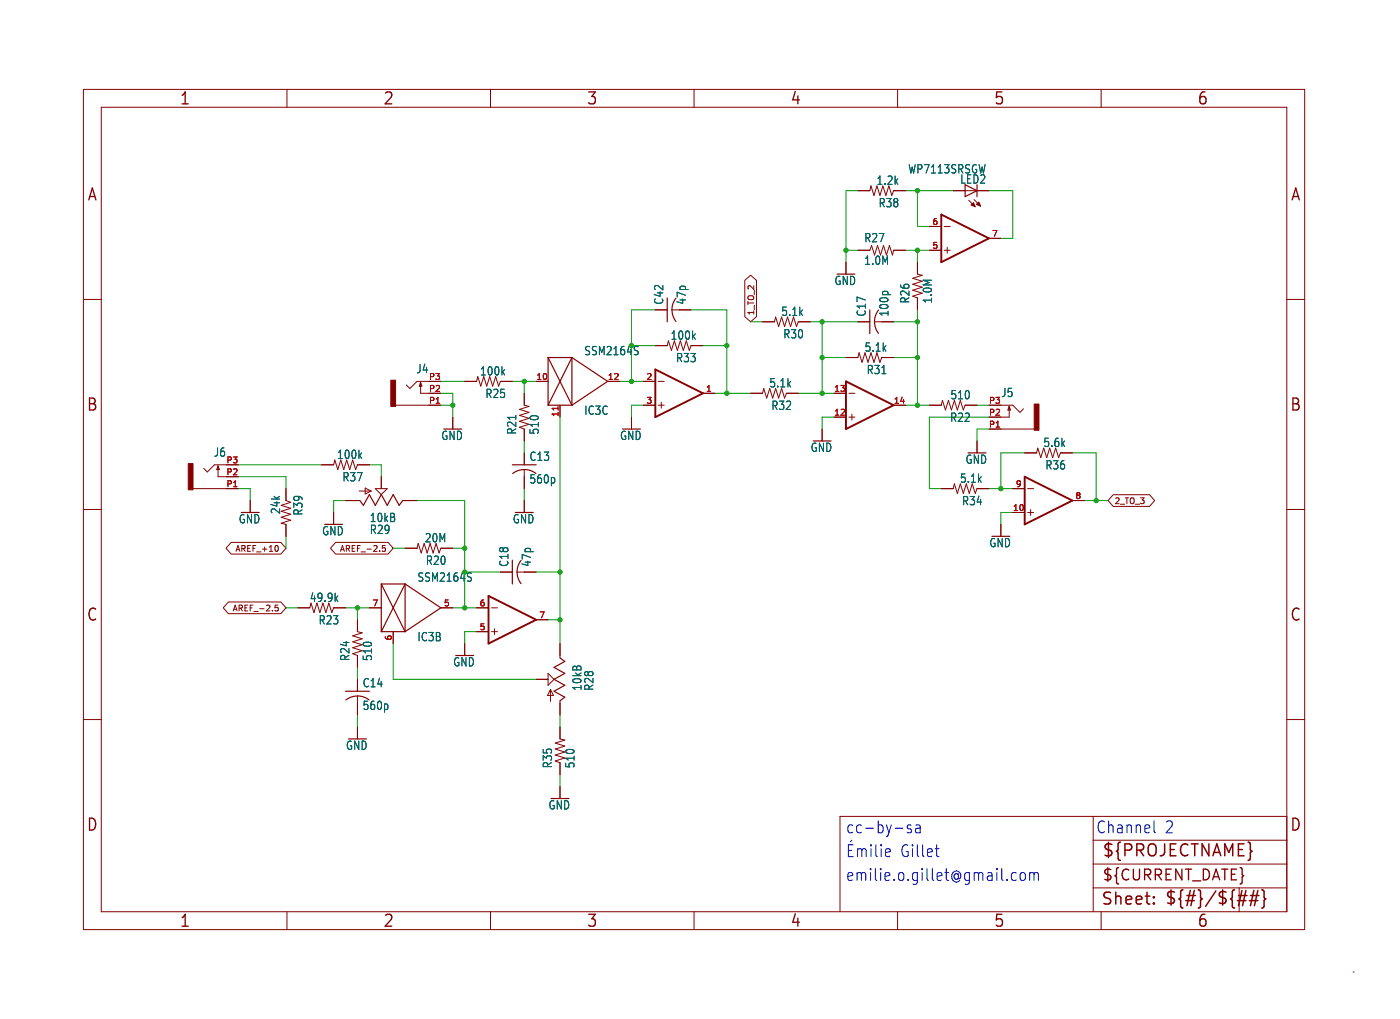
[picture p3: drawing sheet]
<svg xmlns="http://www.w3.org/2000/svg" width="298mm" height="217mm" viewBox="0 0 298 217" stroke-linecap="round" stroke-linejoin="round" font-family="sans-serif">
<g fill="none" stroke="#840000" stroke-width=".21">
<path d="M17.8 19h260.3v179.1h-260.3zM61.2 19v3.9M104.6 19v3.9M148 19v3.9M191.3 19v3.9M234.7 19v3.9M21.6 22.9h252.7v171.4h-252.7zM158.8 59.7l1.2-1 1.3 1v7.8l-1.3 1.1-1.2-1.1zM180.3 55.9v2.5M182.9 53.3h2.5l.4-1 .6 2.1 .7-2.1 .6 2.1 .6-2.1 .7 2.1 .6-2.1 .6 2.1 .3-1.1h2.5M182.9 40.6h2.5l.3-1 .6 2.1 .6-2.1 .7 2.1 .6-2.1 .6 2.1 .7-2.1 .6 2.1 .4-1.1h2.5M195.6 55.9v2.5l1 .3-2 .6 2 .6-2 .7 2 .6-2 .6 2 .7-2 .6 1 .4v2.5"/>
<path d="M198.1 53.3h2.6M198.1 48.3h2.6M201.3 53.3h1.3M201.3 48.3h1.3M201.9 52.7v1.3M203.2 40.6h7.6M206.5 42.7l1.4 1.4M207.6 42.5l1.4 1.4M210.8 50.8h2.6M17.8 63.8h3.8M139.7 66h2.5M139.7 73.7h2.5l.3-1.1 .6 2.1 .7-2.1 .6 2.1 .6-2.1 .7 2.1 .6-2.1 .6 2.1 .4-1h2.6"/>
<path d="M143.3 66h4M162.6 68.6h2.5l.3-1 .6 2 .6-2 .7 2 .6-2 .6 2 .7-2 .6 2 .4-1h2.5M180.3 76.2h2.6l.2-1 .7 2 .6-2 .6 2 .7-2 .6 2 .6-2 .7 2 .4-1h2.5M182.9 68.6h2.5M186.4 68.6h4.1M274.3 63.8h3.8M46.5 99.3v2.3h1.8M48.3 99.1h-2.6l-1.5 1.5-.8-.8M68.6 99.1h2.5l.3-1.1 .6 2.1 .6-2.1 .7 2.1 .6-2.1 .6 2.1 .7-2.1 .6 2.1 .4-1h2.5M84.3 86.4h9.7M89.7 81.5v2.3h1.7M91.4 81.3h-2.5l-1.5 1.5-.8-.8"/>
<path d="M96.5 88.9v2.5M99.1 81.3h2.5l.3-1 .6 2 .6-2 .7 2 .6-2 .6 2 .7-2 .6 2 .4-1h2.5M111.8 83.8v2.6l1 .2-2.1 .6 2.1 .7-2.1 .6 2.1 .7-2.1 .6 2.1 .6-2.1 .7 1.1 .3v2.6M111.8 96.5v2.6M114.3 81.3h2.5M119.4 86.4v2.5M129.5 81.3h2.6M134.6 88.9v2.5M137.2 86.4h2.5M137.2 81.3h2.5M140.3 86.4h1.3M140.3 81.3h1.3"/>
<path d="M141 85.7v1.3M149.9 83.8h2.5M160 83.8h2.6l.2-1 .6 2 .7-2 .6 2 .7-2 .6 2 .6-2 .7 2 .3-1h2.6M175.3 91.4v2.6M177.8 83.8h2.5M177.8 88.9h2.5M181 83.8h1.2M181 88.9h1.2M181.6 88.3v1.2M190.5 86.4h2.5M198.1 86.4h2.6l.2-1.1 .6 2.1 .7-2.1 .6 2.1 .7-2.1 .6 2.1 .6-2.1 .7 2.1 .3-1h2.6M208.3 94v2.5"/>
<path d="M210.8 91.4h9.7M213.4 86.4h2.5l1.5 1.5 .8-.8M215.1 86.6v2.3h-1.7M218.4 96.5h2.6l.2-1 .7 2 .6-2 .6 2 .7-2 .6 2 .6-2 .7 2 .4-1h2.5M17.8 108.6h3.8M41.1 104.1h9.7M49.3 115.6h10.6l1.1 1.2-1.1 1.3h-10.6l-1.1-1.3zM53.3 106.7v2.5M59 116.3a.78 .78 0 0 1 0 1.2M61 104.1v2.6l1 .4-2.1 .6 2.1 .6-2.1 .7 2.1 .6-2.1 .6 2.1 .7-2.1 .6 1.1 .3v2.5M71.1 109.2v2.6M71.5 115.6h11.2l1.1 1.2-1.1 1.3h-11.2l-1-1.3z"/>
<path d="M73.7 106.7h3M76.6 104.6h2.5M77.9 104l1.2 .6-1.2 .7zM80 104.1h2.5l-1.2 1.3zM81.3 101.6v2.5M82.1 116.3h-.6v.6l.6-.1v.6l-.2 .1-.4-.1M85.9 106.7h3M86.4 116.8h2.5l.3-1 .6 2.1 .6-2.1 .7 2.1 .6-2.1 .6 2.1 .7-2.1 .6 2.1 .4-1.1h2.5M111.8 100.1v4M111.8 106.7v2.5M200.7 104.1h2.5l.3-1 .6 2.1 .6-2.1 .7 2.1 .6-2.1 .6 2.1 .7-2.1 .6 2.1 .4-1.1h2.5M213.4 111.8v2.5"/>
<path d="M215.9 104.1h2.5M215.9 109.2h2.5M219.1 104.1h1.2M219.1 109.2h1.2M219.7 108.6v1.3M228.6 106.7h2.5M237.3 105.4h7.8l1 1.3-1 1.2h-7.8l-1.1-1.2zM274.3 108.6h3.8M48.7 128.3h11.2l1.1 1.2-1.1 1.3h-11.2l-1.1-1.3zM59.3 129h-.6l-.1 .6 .6-.1 .1 .6-.2 .1-.5-.1M63.5 129.5h2.5l.3-1 .6 2.1 .7-2.1 .6 2.1 .6-2.1 .7 2.1 .6-2.1 .6 2.1 .4-1.1h2.6M76.2 132.1v2.5l1 .3-2 .6 2 .6-2 .7 2 .6-2 .6 2 .7-2 .6 1 .4v2.5"/>
<path d="M78.7 129.5h2.6M83.8 134.6v2.6M94 129.5h2.5M99.1 137.2v2.5M101.6 129.5h2.5M101.6 134.6h2.5M104.8 129.5h1.2M104.8 134.6h1.2M105.4 134v1.3M106.7 121.9h2.5M110.2 121.9h4.1M114.3 132.1h2.5"/>
<path d="M119.4 137.2v3M17.8 153.4h3.8M76.2 144.8v2.5M76.2 148.3v4.1M76.2 154.9v2.6M114.3 144.8h2.5M116.8 143.5l1.3 1.3-1.3 1.2zM117.3 146.9l.7 1.3h-1.3zM117.3 146.9v2.6M119.4 149.4v3M119.4 154.9v2.6l1 .2-2 .7 2 .6-2 .6 2 .7-2 .6 2 .6-2 .7 1 .4v2.5M274.3 153.4h3.8"/>
<path d="M119.4 167.6v2.6M274.3 174h-95.2v20.3M274.3 179.1h-41.3v15.2M61.2 194.3v3.8M104.6 194.3v3.8M148 194.3v3.8M191.3 194.3v3.8M233 184.1h41.3M233 189.2h41.3M234.7 194.3v3.8M288.5 207.2h.1"/>
</g>
<path d="M200.7 45.7l10.1 5.1-10.1 5.1zM139.7 78.7l10.2 5.1-10.2 5.1zM180.3 81.3l10.2 5.1-10.2 5zM218.4 101.6l10.2 5.1-10.2 5.1zM104.1 127l10.2 5.1-10.2 5.1z" fill="none" stroke="#840000" stroke-width=".41"/>
<g fill="none" stroke="#840000" stroke-width=".25">
<path d="M205.7 39.4l2.6 1.2-2.6 1.3zM208.3 39.4v2.5M116.8 76.2h5.1M116.8 76.2l5.1 10.2M116.8 76.2v10.2M121.9 76.2l-5.1 10.2M121.9 76.2v10.2M121.9 76.2l7.6 5.1-7.6 5.1M142.2 63.5v5.1M144.1 63.6a4.1 4.1 0 0 0 0 4.9M185.4 66v5.1M187.3 66.1a4.1 4.1 0 0 0 0 4.9"/>
<path d="M46.5 99.3l.2 .8h-.5zM89.7 81.5l.2 .8h-.5zM109.2 99.1h5.1M116.8 86.4h5.1M215.1 86.6l.3 .8h-.5zM76.7 106.7l.8 1 1.2-2.3 1.3 2.3 1.3-2.3 1.2 2.3 1.3-2.3 1.3 2.3 .8-1M109.2 119.4v5.1M111.1 119.4a4.1 4.1 0 0 0 0 5M111.8 100.1a4.1 4.1 0 0 0-2.5 .8M111.8 100.1a4.1 4.1 0 0 1 2.4 .8M81.3 124.5h5.1M81.3 124.5l5.1 10.1"/>
<path d="M81.3 124.5v10.1M81.3 134.6h5.1M86.4 124.5l-5.1 10.1M86.4 124.5v10.1M86.4 124.5l7.6 5-7.6 5.1M73.7 147.3h5M73.7 149.2a4.1 4.1 0 0 1 5 0M119.4 140.2l1 .8-2.3 1.2 2.3 1.3-2.3 1.3 2.3 1.2-2.3 1.3 2.3 1.3-1 .8"/>
</g>
<g fill="#840000" stroke="#840000" stroke-width=".21">
<path d="M83.3 81h1v5.6h-1z"/>
<path d="M40.1 98.8h1v5.6h-1z"/>
<path d="M220.5 86.1h1v5.6h-1z"/>
<path d="M207 43.7l.5-.5 .4 .9z"/>
<path d="M208.2 43.6l.5-.5 .3 .8z"/>
</g>
<path d="M135.8 73.8l.3 .1M135.9 74.8l.2 .3-.2 .4M100.3 122.1l.2 .1M100.4 123.1l.1 .3-.1 .4" fill="none" stroke="#006464" stroke-width=".21"/>
<g fill="none" stroke="#840000" stroke-width=".32">
<path d="M246 192.4l.1 .2-.1 .1M246 192.4l-.2 .2 .2 .1M246 191.1v.2M246 192.4v.3M246 191.1l.1 .1-.1 .1M246 191.1l-.2 .1 .2 .1M263.8 191.9h1.8M264 190.9h1.8M265.6 189.8l-.7 3.2M266.3 191.9h1.8M266.6 190.9h1.8M267.3 189.8l-.7 3.2"/>
<path d="M268.1 189.8l-.7 3.2M269 189.6l.4 .2 .1 .2v1.2l.3 .4-.3 .3v1.3l-.1 .2-.4 .1"/>
</g>
<path d="M119 86.7v.7" fill="none" stroke="#a90000" stroke-width=".21"/>
<g fill="none" stroke="#0000c2" stroke-width=".21">
<path d="M194.2 175.9l-.5-.1a.44 .44 0 0 0-.3 .4 .44 .44 0 0 0 .3 .4h.3a.44 .44 0 0 1 .3 .5 .44 .44 0 0 1-.3 .4l-.6-.1M195.2 175.9l.3-.1 .6 .1 .1 1.6M196.2 176.4l-.7 .1a.52 .52 0 0 0-.4 .5 .52 .52 0 0 0 .4 .5l.7-.1M246 174.9v2.2l.3 .4M180.9 181.2h.7M181.9 180h-1v2.6h1M182.8 180.9v1.7M182.8 181.1a.53 .53 0 0 1 .8-.1l.1 .2M183.7 181.2l.3-.3 .6 .1 .1 1.6M183.7 181.2v1.4M185.7 180v.3M185.7 180.9v1.7"/>
<path d="M186.7 180v2.2l.3 .4M187.8 180v.3M187.8 180.9v1.7M188.8 181.7l1-.2-.1-.5-.6-.1-.3 .3 .1 1.2 .2 .2 .6-.2M199.4 180.9h.8M199.8 182.4l.4 .2M216.6 186.1l-.6-.1-.4 .4v.8l.2 .3 .2 .1 .6-.1M217.7 186.1a.56 .56 0 0 1 .9 .3v.8a.57 .57 0 0 1-.6 .5 .57 .57 0 0 1-.5-.5v-.8zM219.5 186.2a.53 .53 0 0 1 .8-.1l.1 .2M219.5 186v1.6M220.4 186.3l.3-.3 .6 .1 .1 1.5M220.4 186.3v1.3"/>
</g>
<g fill="none" stroke="#009600" stroke-width=".21">
<path d="M180.3 53.3h2.6M182.9 40.6h-2.6v15.3M193 40.6h10.2M193 53.3h5.1M195.6 40.6v7.7h2.5M195.6 53.3v2.6M210.8 40.6h5.1v10.2h-2.5M134.6 73.7h5.1M139.7 66h-5.1v15.3M147.3 66h7.6v17.8M149.9 73.7h5M160 68.6h2.6"/>
<path d="M172.7 68.6h10.2M175.3 76.2h5M175.3 68.6v15.2M190.5 68.6h5.1M190.5 76.2h5.1M195.6 66v20.4M50.8 99.1h17.8M78.7 99.1h2.6v2.5M94 81.3h5.1M94 86.4h2.5M94 83.8h2.5v5.1M109.2 81.3h5.1"/>
<path d="M111.8 81.3v2.5M111.8 94v2.5M119.4 88.9v48.3M132.1 81.3h5.1M137.2 86.4h-2.6v2.5M152.4 83.8h7.6M170.2 83.8h7.6M177.8 88.9h-2.5v2.5M193 86.4h5.1M208.3 86.4h2.5M210.8 88.9h-12.7v15.2h2.6M210.8 91.4h-2.5v2.6"/>
<path d="M218.4 96.5h-5v7.6M228.6 96.5h5.1v10.2M50.8 101.6h10.2v2.5M50.8 104.1h2.5v2.6M61 114.3v2.5M73.7 106.7h-2.6v2.5M83.8 116.8h2.6M88.9 106.7h10.2v22.8M96.5 116.8h2.6M111.8 104.1v2.6M210.8 104.1h5.1M215.9 109.2h-2.5v2.6"/>
<path d="M231.1 106.7h5.1M61 129.5h2.5M73.7 129.5h5M76.2 129.5v2.6M83.8 137.2v7.6h30.5M96.5 129.5h5.1M99.1 121.9h7.6M101.6 134.6h-2.5v2.6M114.3 121.9h5.1M116.8 132.1h2.6M76.2 142.2v2.6M76.2 152.4v2.5"/>
<path d="M119.4 152.4v2.5M119.4 165.1v2.5"/>
</g>
<g fill="#009600" stroke="#009600" stroke-width=".21">
<circle cx="233.7" cy="106.7" r=".46"/>
<circle cx="213.4" cy="104.1" r=".46"/>
<circle cx="96.5" cy="86.4" r=".46"/>
<circle cx="99.1" cy="129.5" r=".46"/>
<circle cx="76.2" cy="129.5" r=".46"/>
<circle cx="99.1" cy="116.8" r=".46"/>
<circle cx="175.3" cy="76.2" r=".46"/>
<circle cx="175.3" cy="83.8" r=".46"/>
<circle cx="175.3" cy="68.6" r=".46"/>
<circle cx="154.9" cy="83.8" r=".46"/>
<circle cx="154.9" cy="73.7" r=".46"/>
<circle cx="195.6" cy="76.2" r=".46"/>
<circle cx="195.6" cy="86.4" r=".46"/>
<circle cx="195.6" cy="68.6" r=".46"/>
<circle cx="180.3" cy="53.3" r=".46"/>
<circle cx="195.6" cy="53.3" r=".46"/>
<circle cx="195.6" cy="40.6" r=".46"/>
<circle cx="119.4" cy="132.1" r=".46"/>
<circle cx="119.4" cy="121.9" r=".46"/>
<circle cx="134.6" cy="81.3" r=".46"/>
<circle cx="111.8" cy="81.3" r=".46"/>
</g>
<g font-size="3.5" fill="#840000">
<text x="38.3" y="22.6">1</text>
<text x="81.7" y="22.6">2</text>
<text x="125" y="22.6">3</text>
<text x="168.4" y="22.6">4</text>
<text x="211.8" y="22.6">5</text>
<text x="255.2" y="22.6">6</text>
<text x="18.6" y="43.1">A</text>
<text x="275.1" y="43.1">A</text>
<text x="18.4" y="87.8">B</text>
<text x="275" y="87.8">B</text>
<text x="18.4" y="132.6">C</text>
<text x="275" y="132.6">C</text>
<text x="18.4" y="177.4">D</text>
<text x="275" y="177.4">D</text>
<text x="234.9" y="182.9">${PROJECTNAME}</text>
<text x="38.3" y="197.8">1</text>
<text x="81.7" y="197.8">2</text>
<text x="125" y="197.8">3</text>
<text x="168.4" y="197.8">4</text>
<text x="211.8" y="197.8">5</text>
<text x="234.7" y="193.2">Sheet:</text>
<text x="248.3" y="193">${#}/${##}</text>
<text x="255.2" y="197.8">6</text>
</g>
<g font-size="3.5" fill="#0000c2">
<text x="180.3" y="177.8">cc-by-sa</text>
<text x="233.7" y="177.8">Channel</text>
<text x="248.2" y="177.8">2</text>
<text x="191.8" y="182.9">Gillet</text>
<text x="180.3" y="188">emilie.o.gillet@gmail.com</text>
</g>
<text font-size="3.2" fill="#840000" x="234.9" y="188">${CURRENT_DATE}</text>
<g font-size="2.5" fill="#006464">
<text x="186.8" y="39.5">1.2k</text>
<text x="193.6" y="37.1">WP7113SRSGW</text>
<text x="204.6" y="39.3">LED2</text>
<text x="187.3" y="44.3">R38</text>
<text x="184.2" y="51.8">R27</text>
<text x="184.2" y="56.6">1.0M</text>
<text x="141.6" y="65" transform="rotate(-90 141.6 65)">C42</text>
<text x="146.4" y="65" transform="rotate(-90 146.4 65)">47p</text>
<text x="177.8" y="60.9">GND</text>
<text x="194" y="64.7" transform="rotate(-90 194 64.7)">R26</text>
<text x="198.8" y="64.7" transform="rotate(-90 198.8 64.7)">1.0M</text>
<text x="166.5" y="67.5">5.1k</text>
<text x="184.7" y="67.5" transform="rotate(-90 184.7 67.5)">C17</text>
<text x="189.6" y="67.5" transform="rotate(-90 189.6 67.5)">100p</text>
<text x="142.9" y="72.6">100k</text>
<text x="144.1" y="77.4">R33</text>
<text x="166.9" y="72.3">R30</text>
<text x="184.3" y="75.1">5.1k</text>
<text x="88.7" y="79.7">J4</text>
<text x="102.3" y="80.2">100k</text>
<text x="164" y="82.7">5.1k</text>
<text x="184.7" y="79.9">R31</text>
<text x="103.4" y="85">R25</text>
<text x="124.5" y="88.6">IC3C</text>
<text x="164.4" y="87.5">R32</text>
<text x="202.6" y="85.3">510</text>
<text x="213.4" y="84.8">J5</text>
<text x="94" y="93.9">GND</text>
<text x="110.2" y="92.7" transform="rotate(-90 110.2 92.7)">R21</text>
<text x="115" y="92.7" transform="rotate(-90 115 92.7)">510</text>
<text x="132.1" y="93.9">GND</text>
<text x="202.5" y="90.1">R22</text>
<text x="222.4" y="95.4">5.6k</text>
<text x="45.5" y="97.5">J6</text>
<text x="71.8" y="98">100k</text>
<text x="112.8" y="98.4">C13</text>
<text x="172.8" y="96.5">GND</text>
<text x="205.8" y="99">GND</text>
<text x="222.8" y="100.2">R36</text>
<text x="73" y="102.8">R37</text>
<text x="112.8" y="103.2">560p</text>
<text x="204.6" y="103">5.1k</text>
<text x="205" y="107.8">R34</text>
<text x="50.8" y="111.7">GND</text>
<text x="59.9" y="109.6" transform="rotate(-90 59.9 109.6)">24k</text>
<text x="64.7" y="109.9" transform="rotate(-90 64.7 109.9)">R39</text>
<text x="78.8" y="114">R29</text>
<text x="78.8" y="111.4">10kB</text>
<text x="109.3" y="111.7">GND</text>
<text x="68.6" y="114.3">GND</text>
<text x="90.5" y="115.7">20M</text>
<text x="210.9" y="116.8">GND</text>
<text x="90.7" y="120.5">R20</text>
<text x="108.5" y="120.9" transform="rotate(-90 108.5 120.9)">C18</text>
<text x="113.4" y="120.9" transform="rotate(-90 113.4 120.9)">47p</text>
<text x="66" y="128.4">49.9k</text>
<text x="67.9" y="133.2">R23</text>
<text x="88.9" y="136.8">IC3B</text>
<text x="74.7" y="140.9" transform="rotate(-90 74.7 140.9)">R24</text>
<text x="79.5" y="140.9" transform="rotate(-90 79.5 140.9)">510</text>
<text x="96.6" y="142.2">GND</text>
<text x="77.3" y="146.6">C14</text>
<text x="124.1" y="147.3" transform="rotate(-90 124.1 147.3)">10kB</text>
<text x="126.7" y="147.3" transform="rotate(-90 126.7 147.3)">R28</text>
<text x="77.3" y="151.5">560p</text>
<text x="73.7" y="160">GND</text>
<text x="117.8" y="163.8" transform="rotate(-90 117.8 163.8)">R35</text>
<text x="122.6" y="163.8" transform="rotate(-90 122.6 163.8)">510</text>
<text x="116.9" y="172.7">GND</text>
</g>
<g font-size="2.5" fill="#009600">
<text x="124.5" y="75.9">SSM2164S</text>
<text x="88.9" y="124.1">SSM2164S</text>
</g>
<g font-size="1.8" fill="#a90000">
<text x="198.7" y="53.1">5</text>
<text x="198.7" y="48">6</text>
<text x="211.4" y="50.5">7</text>
<text x="91.4" y="83.6">P2</text>
<text x="91.4" y="81">P3</text>
<text x="114.3" y="81">10</text>
<text x="129.5" y="81">12</text>
<text x="137.8" y="81">2</text>
<text x="150.5" y="83.6">1</text>
<text x="177.8" y="83.6">13</text>
<text x="91.4" y="86.1">P1</text>
<text x="119.1" y="88.9" transform="rotate(-90 119.1 88.9)">11</text>
<text x="137.8" y="86.1">3</text>
<text x="177.8" y="88.6">12</text>
<text x="190.5" y="86.1">14</text>
<text x="210.8" y="88.6">P2</text>
<text x="210.8" y="86.1">P3</text>
<text x="210.8" y="91.2">P1</text>
<text x="48.2" y="101.3">P2</text>
<text x="48.2" y="98.8">P3</text>
<text x="48.2" y="103.9">P1</text>
<text x="216.5" y="103.9">9</text>
<text x="229.2" y="106.4">8</text>
<text x="215.9" y="109">10</text>
<text x="79.3" y="129.3">7</text>
<text x="94.6" y="129.3">5</text>
<text x="102.2" y="129.3">6</text>
<text x="114.9" y="131.8">7</text>
<text x="83.6" y="136.6" transform="rotate(-90 83.6 136.6)">6</text>
<text x="102.2" y="134.4">5</text>
</g>
<g font-size="1.7" fill="#840000">
<text x="160.9" y="67.2" transform="rotate(-90 160.9 67.2)">1_TO_2</text>
<text x="237.6" y="107.6">2_TO_3</text>
<text x="50.1" y="117.7">AREF_+10</text>
<text x="72.3" y="117.7">AREF_-2.5</text>
<text x="49.5" y="130.4">AREF_-2.5</text>
</g>
</svg>
